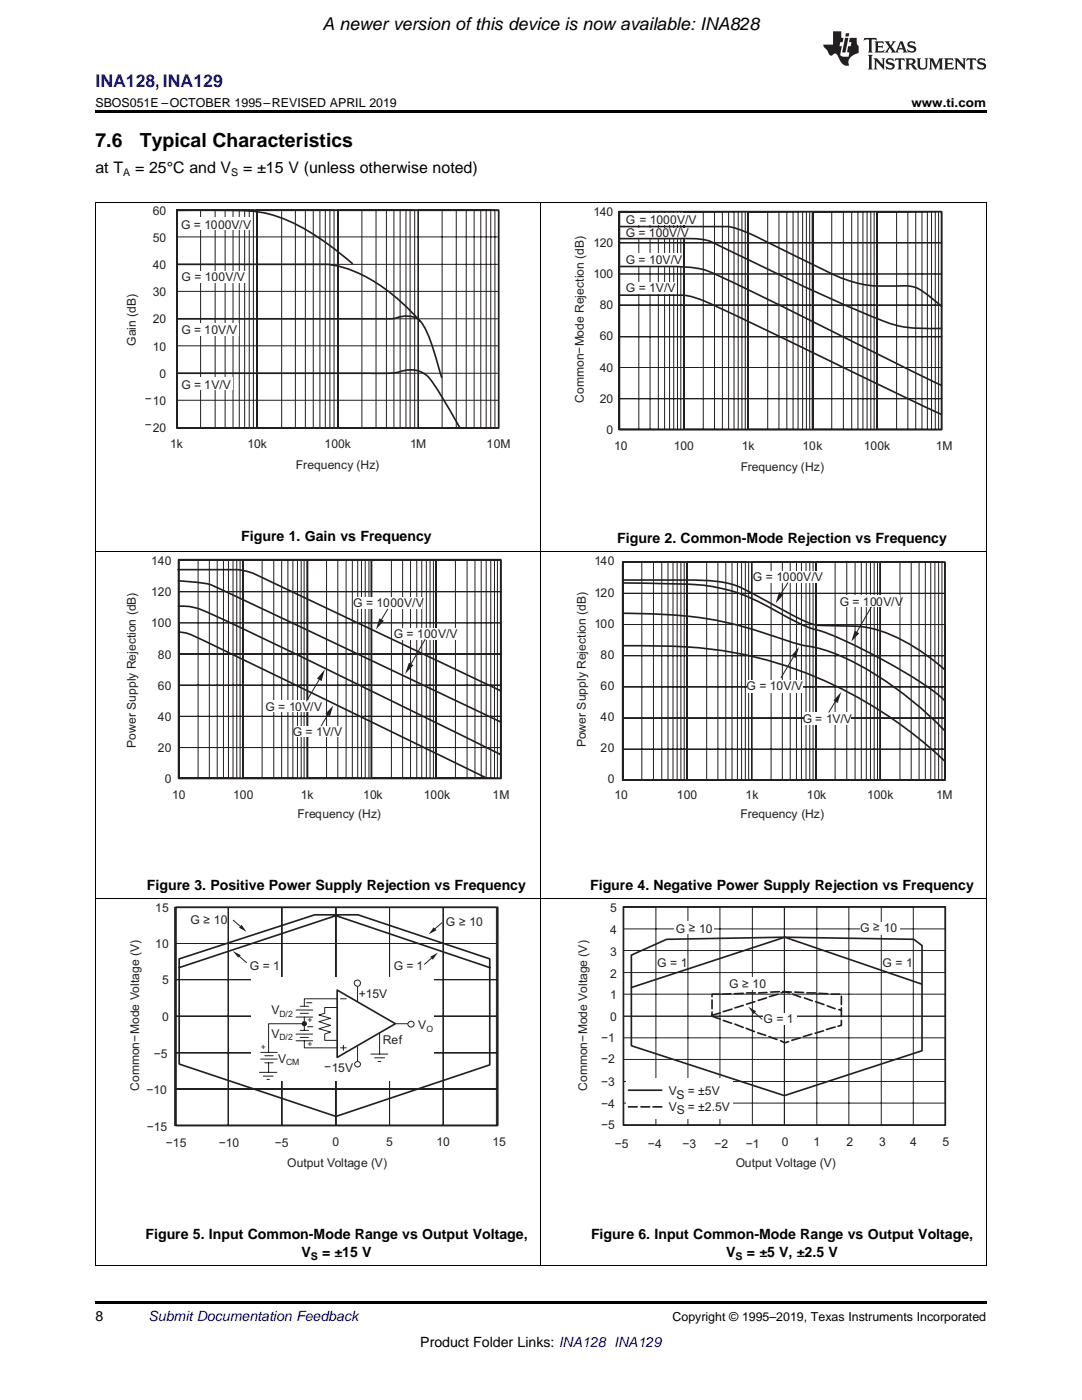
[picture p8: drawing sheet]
<svg xmlns="http://www.w3.org/2000/svg" width="216mm" height="279mm" viewBox="0 0 216 279" stroke-linecap="round" stroke-linejoin="round" font-family="sans-serif">
<path d="M19 259.7h177.8v.5h-177.8z" fill="#000"/>
<path d="M19.1 179.3v73.4M107.9 179.3v73.4M196.8 179.3v73.4M19 252.6h177.8" fill="none" stroke="#000" stroke-width=".2"/>
<path d="M35.1 181.1h64.2v43.5h-64.2z" fill="none" stroke="#231f20" stroke-width=".33"/>
<g fill="none" stroke="#231f20" stroke-width=".2">
<path d="M34.8 181.1h10.7v43.5h-10.7zM35.1 181.1h64.2v7.2h-64.2zM35.1 188.3h64.2v7.2h-64.2zM35.1 195.5h64.2v7.3h-64.2zM45.5 181.1h10.7v43.5h-10.7zM47.3 190.5l1.9 1.6M56.2 181.1h10.8v43.5h-10.8zM67 181.1h10.7v43.5h-10.7zM67 181.1v43.5M77.7 181.1h10.7v43.5h-10.7zM88.4 181.1h10.7v43.5h-10.7zM35.1 202.8h64.2v7.3h-64.2z"/>
<path d="M35.1 210.1h64.2v7.2h-64.2zM35.1 217.3h64.2v7.2h-64.2zM35.1 202.8h64.2"/>
</g>
<path d="M46.5 189.8l1.5 .8-.5 .5z" fill="#231f20"/>
<path d="M86.6 190.8l-1.9 1.6" fill="none" stroke="#231f20" stroke-width=".2"/>
<path d="M85.9 191l1.5-.9-1 1.4z" fill="#231f20"/>
<path d="M35.8 191.4l27-8.8h8.6l26.3 8.8v21.1l-30.7 10.3-31.2-10.4zM35.8 193.1l31.2-10.4 30.7 10.4" fill="none" stroke="#231f20" stroke-width=".33"/>
<path d="M88.2 184.1l-1.9 1.7" fill="none" stroke="#231f20" stroke-width=".2"/>
<path d="M86.5 185.1l.6 .5-1.6 .9z" fill="#231f20"/>
<path d="M46.5 183.7l1.9 1.6" fill="none" stroke="#231f20" stroke-width=".2"/>
<path d="M48.2 184.6l1 1.4-1.5-.9z" fill="#231f20"/>
<path d="M50.2 195.1h36.4v20.6h-36.4z" fill-rule="evenodd" fill="#fff"/>
<circle cx="60.7" cy="204.3" r=".42" fill="#231f20"/>
<g fill="none" stroke="#231f20" stroke-width=".2">
<path d="M67.3 199.3h-6.6v1.5M67.9 199.3h1.2M67.2 201.1h-2.4v1.1l-1.2 .4 2.4 .6-2.4 .7 2.4 .7-2.4 .7 2.4 .7-1.2 .4v1.2h2.4M67.9 209.1h1.2M68.5 208.6v1M74 210.4h3.4M74.7 211.1h2M75.4 211.9h.6M75.7 206.2v4.2M78.9 204.3h2.6"/>
<circle cx="60.7" cy="204.3" r=".42"/>
</g>
<path d="M67.3 197.6l11.6 6.7-11.6 6.7z" fill="none" stroke="#231f20" stroke-width=".33"/>
<circle cx="82" cy="204.4" r=".59" fill="#fff"/>
<g fill="none" stroke="#231f20" stroke-width=".2">
<path d="M51.8 214h3.5M52 210h3.3M52 211.4h3.3M52.5 214.8h2M52.8 210.7h1.7M52.8 212.1h1.7M53.3 215.4h.5M53.6 212.1v1.9M59.1 203h3.3M59.1 201.6h3.3M59.1 207.7h3.3M59.1 206.4h3.3"/>
<path d="M59.9 202.2h1.7M59.9 200.8h1.7M59.9 207h1.7M59.9 205.6h1.7M60.7 207.7v1.4h6.6M60.7 204.3h-7.1v5.7M60.7 203v2.6M71.3 208.8v3.1"/>
<circle cx="82" cy="204.4" r=".59"/>
</g>
<circle cx="71.4" cy="212.4" r=".57" fill="#fff"/>
<g fill="none" stroke="#231f20" stroke-width=".2">
<path d="M71.3 196.8v3"/>
<circle cx="71.4" cy="212.4" r=".57"/>
</g>
<circle cx="71.3" cy="196.2" r=".62" fill="#fff"/>
<g fill="none" stroke="#231f20" stroke-width=".2">
<path d="M124.4 181h64.2v43.5h-64.2zM124.4 181h6.5v43.5h-6.5zM124.4 181h64.2v4.4h-64.2zM124.4 189.7h64.2v4.4h-64.2zM124.4 198.4h64.2v4.4h-64.2zM137.3 181h6.4v43.5h-6.4zM150.1 181h6.4v43.5h-6.4zM163 181h6.4v43.5h-6.4zM175.8 181h6.4v43.5h-6.4zM124.4 207.1h64.2v4.3h-64.2zM124.4 215.8h64.2v4.3h-64.2z"/>
<circle cx="71.3" cy="196.2" r=".62"/>
</g>
<path d="M184 196.4l-27.4-9.4-30.6 10.1" fill="none" stroke="#231f20" stroke-width=".33"/>
<g fill="#fff">
<path d="M124.9 215.3h21.2v8h-21.2z" fill-rule="evenodd"/>
<path d="M134.6 183.9h7.8v2.6h-7.8z" fill-rule="evenodd"/>
<path d="M171.6 184h7.8v2.5h-7.8z" fill-rule="evenodd"/>
</g>
<path d="M156.5 181v43.5M124.4 202.8h64.2" fill="none" stroke="#231f20" stroke-width=".2"/>
<g fill="none" stroke="#231f20" stroke-width=".33">
<path d="M124.4 181h64.2v43.5h-64.2zM126 190.6l7-3.1 23.5-.5 25.8 .5 1.7 1.2v21l-27.5 9-30.5-10zM142.1 199.6v1.7M143.4 198.4h-1.3v.5M145.8 198.3l-1.7 .1M148.3 198.2l-1.7 .1M149 198.2h1.7M150.6 199.9l-1.6 .5M152.9 199.2l-1.6 .5M153 198.1l-1.6 .1M155.3 198.4l-1.8 .5M155.5 197.9l-1.7 .1"/>
<path d="M155.9 198.2l.7-.3 .9 .3M156.2 197.9l1.7 .1M158.2 198.4l1.6 .6M158.6 198l1.7 .1M160.5 199.2l1.6 .5M161 198.2h1.7M162.7 199.9l1.7 .6M163.4 198.2l1.7 .1M165.9 198.4h1.7M167.9 198.8v1.7M142.1 202v.8l1.6 .6M143.7 202.1l-1.6 .5"/>
<path d="M144.3 203.6l1.7 .6M146.1 201.4l-1.8 .5M146.6 204.4l1.7 .6M148.3 200.7l-1.7 .4M148.9 205.2l1.6 .7M151.2 206.1l1.6 .5M153.4 206.9l1.6 .6M155.8 207.7l.8 .4 .7-.2M159.7 207.1l-1.7 .5M162 206.4l-1.7 .5M164.3 205.7l-1.6 .5M165.1 200.7l1.5 .6"/>
<path d="M166.6 205l-1.7 .5M167.4 201.5l.5 .1M167.9 203.6v1l-.7 .2M167.9 201.1v1.8"/>
</g>
<path d="M145.3 194.9h7.7v2.6h-7.7z" fill-rule="evenodd" fill="#fff"/>
<path d="M150 201.6l2 1.8" fill="none" stroke="#231f20" stroke-width=".2"/>
<path d="M149.3 200.9l1.6 .9-.5 .6z" fill="#231f20"/>
<path d="M152.3 202.1h6.7v2.4h-6.7z" fill-rule="evenodd" fill="#fff"/>
<path d="M35.5 113.7h12a14.9 14.9 0 0 1 6 2.1l46.5 22.1M35.6 111.7h64.3v43.6h-64.3zM35.6 115.9h.2a26.2 26.2 0 0 1 6.8 1l57.4 27.2M35.6 121a12.5 12.5 0 0 1 7 1.7l20.5 9.8 36.8 18.1M35.6 126.1l1.7 .3 2.2 .9 57.7 28M125.4 217.6h6.6M125.4 220.9h1.7M127.9 220.9h1.7M130.3 220.9h1.7" fill="none" stroke="#231f20" stroke-width=".33"/>
<path d="M19.1 110v69.4M107.9 110v69.4M196.8 110v69.4M19 179.3h177.8" fill="none" stroke="#000" stroke-width=".2"/>
<g fill="none" stroke="#231f20" stroke-width=".2">
<path d="M35.6 111.7h12.9v43.6h-12.9zM35.6 111.7h12.3v43.6h-12.3zM35.6 111.7h11.6v43.6h-11.6zM35.6 111.7h10.9v43.6h-10.9zM35.6 111.7h10v43.6h-10zM35.6 111.7h9v43.6h-9zM35.6 111.7h7.7v43.6h-7.7zM35.6 111.7h6.2v43.6h-6.2zM35.6 111.7h3.9v43.6h-3.9zM35.7 118.1h64.3v6.2h-64.3zM35.7 111.9h64.3v6.2h-64.3zM48.4 111.7v43.6"/>
<path d="M48.5 111.7h12.8v43.6h-12.8zM48.5 111.7h12.2v43.6h-12.2zM48.5 111.7h11.6v43.6h-11.6zM48.5 111.7h10.9v43.6h-10.9zM48.5 111.7h9.9v43.6h-9.9zM48.5 111.7h8.9v43.6h-8.9zM48.5 111.7h7.7v43.6h-7.7zM48.5 111.7h6.1v43.6h-6.1zM48.5 111.7h3.8v43.6h-3.8zM61.3 111.7h12.8v43.6h-12.8zM61.3 111.7h12.3v43.6h-12.3zM61.3 111.7h11.6v43.6h-11.6z"/>
<path d="M61.3 111.7h10.8v43.6h-10.8zM61.3 111.7h10.1v43.6h-10.1zM61.3 111.7h9v43.6h-9zM61.3 111.7h7.8v43.6h-7.8zM61.3 111.7h6.1v43.6h-6.1zM61.3 111.7h3.9v43.6h-3.9zM61.4 111.7v43.6M74.1 111.7h13v43.6h-13zM74.1 111.7h12.4v43.6h-12.4zM74.1 111.7h11.7v43.6h-11.7zM74.1 111.7h11v43.6h-11zM74.1 111.7h10.1v43.6h-10.1z"/>
<path d="M74.1 111.7h9.1v43.6h-9.1zM74.1 111.7h7.8v43.6h-7.8zM74.1 111.7h6.2v43.6h-6.2zM74.1 111.7h4v43.6h-4zM74.2 111.7v43.6M87.1 111.7h12.8v43.6h-12.8zM87.1 111.7h12.2v43.6h-12.2zM87.1 111.7h11.6v43.6h-11.6zM87.1 111.7h10.8v43.6h-10.8zM87.1 111.7h9.9v43.6h-9.9zM87.1 111.7h8.9v43.6h-8.9zM87.1 111.7h7.7v43.6h-7.7z"/>
<path d="M87.1 111.7h6.1v43.6h-6.1zM87.1 111.7h3.8v43.6h-3.8zM87.1 111.7v43.6M35.7 136.7h64.3v6.3h-64.3zM35.7 130.5h64.3v6.2h-64.3zM35.7 124.3h64.3v6.2h-64.3zM35.7 149.2h64.3v6.2h-64.3zM35.7 143h64.3v6.2h-64.3z"/>
</g>
<g fill="#fff">
<path d="M79.2 125.4h11.8v2.2h-11.8z" fill-rule="evenodd"/>
<path d="M71 119.2h13.1v2.2h-13.1z" fill-rule="evenodd"/>
<path d="M58.8 144.9h9.1v2h-9.1z" fill-rule="evenodd"/>
<path d="M53.2 139.8h10.7v2.3h-10.7z" fill-rule="evenodd"/>
</g>
<path d="M75.7 123.4l.9 .5-1.6 1.7z" fill="#231f20"/>
<path d="M64.2 134.8l-3 5.1M77.4 121.6l-1.7 2.8" fill="none" stroke="#231f20" stroke-width=".2"/>
<path d="M64.8 133.6l-.6 2.3-.9-.5z" fill="#231f20"/>
<path d="M65.8 142l-1.7 2.9" fill="none" stroke="#231f20" stroke-width=".2"/>
<g fill="#231f20">
<path d="M66.5 140.8l-.7 2.2-.9-.5z"/>
<path d="M81.6 132.3l.9 .5-1.7 1.7z"/>
</g>
<g fill="none" stroke="#231f20" stroke-width=".2">
<path d="M124.3 112.2h12.8v43.5h-12.8zM124.3 112.2h12.2v43.5h-12.2zM124.3 112.2h11.6v43.5h-11.6zM124.3 112.2h10.8v43.5h-10.8zM124.3 112.2h10v43.5h-10zM124.3 112.2h9v43.5h-9zM124.3 112.2h7.7v43.5h-7.7zM124.3 112.2h6.1v43.5h-6.1zM124.3 112.2h3.8v43.5h-3.8zM124.3 118.4h64.3v6.2h-64.3zM124.3 112.2h64.3v6.2h-64.3zM137 112.2v43.5"/>
<path d="M137.1 112.2h12.9v43.5h-12.9zM137.1 112.2h12.3v43.5h-12.3zM137.1 112.2h11.6v43.5h-11.6zM137.1 112.2h10.9v43.5h-10.9zM137.1 112.2h10v43.5h-10zM137.1 112.2h9v43.5h-9zM137.1 112.2h7.7v43.5h-7.7zM137.1 112.2h6.1v43.5h-6.1zM137.1 112.2h3.9v43.5h-3.9zM150 112.2h12.8v43.5h-12.8zM150 112.2h12.2v43.5h-12.2zM150 112.2h11.6v43.5h-11.6z"/>
<path d="M150 112.2h10.8v43.5h-10.8zM150 112.2h9.9v43.5h-9.9zM150 112.2h8.9v43.5h-8.9zM150 112.2h7.7v43.5h-7.7zM150 112.2h6.1v43.5h-6.1zM150 112.2h3.9v43.5h-3.9zM150 112.2v43.5M162.8 112.2h12.9v43.5h-12.9zM162.8 112.2h12.3v43.5h-12.3zM162.8 112.2h11.6v43.5h-11.6zM162.8 112.2h10.9v43.5h-10.9zM162.8 112.2h10.1v43.5h-10.1z"/>
<path d="M162.8 112.2h9.1v43.5h-9.1zM162.8 112.2h7.8v43.5h-7.8zM162.8 112.2h6.2v43.5h-6.2zM162.8 112.2h3.8v43.5h-3.8zM162.9 112.2v43.5M175.6 112.2v43.5M175.7 112.2h12.8v43.5h-12.8zM175.7 112.2h12.3v43.5h-12.3zM175.7 112.2h11.6v43.5h-11.6zM175.7 112.2h10.8v43.5h-10.8zM175.7 112.2h10v43.5h-10zM175.7 112.2h8.9v43.5h-8.9z"/>
<path d="M175.7 112.2h7.7v43.5h-7.7zM175.7 112.2h6.1v43.5h-6.1zM175.7 112.2h3.9v43.5h-3.9zM84.8 127.6l-3.2 5.7M124.3 137.1h64.3v6.2h-64.3zM124.3 130.9h64.3v6.2h-64.3zM124.3 124.6h64.3v6.3h-64.3zM124.3 149.5h64.3v6.2h-64.3zM124.3 143.3h64.3v6.2h-64.3z"/>
</g>
<path d="M124.3 112.2h64.2v43.5h-64.2zM124.3 115.8h9.2a47.9 47.9 0 0 1 12.8 .9 112.7 112.7 0 0 1 11.5 5.9l1.1 .6a11.1 11.1 0 0 0 7.3 1.7 27.5 27.5 0 0 1 11.4 1.7 40.6 40.6 0 0 1 10.9 7.1M124.3 116.3h.2a168.6 168.6 0 0 1 17.4 .7 34.3 34.3 0 0 1 13 4.9 35.9 35.9 0 0 0 10.3 4.5 112.8 112.8 0 0 1 21.7 12l1.6 1.5M124.3 128.9h5.1a82.5 82.5 0 0 1 59.1 22.9M124.3 122.4h1.4a83.4 83.4 0 0 1 27.6 4.2 53.2 53.2 0 0 0 10.6 2.9 57.8 57.8 0 0 1 20.4 12.3l4.2 4.1" fill="none" stroke="#231f20" stroke-width=".33"/>
<g fill="#fff">
<path d="M168.1 118.9h11.5v2.3h-11.5z" fill-rule="evenodd"/>
<path d="M150.7 113.9h13v2.4h-13z" fill-rule="evenodd"/>
<path d="M160.5 142.2h9.3v2.4h-9.3z" fill-rule="evenodd"/>
</g>
<path d="M155.4 118.2l1 .5-1.6 1.7z" fill="#231f20"/>
<path d="M157.2 116.3l-1.8 2.9M167.1 139.2l-1.7 2.9" fill="none" stroke="#231f20" stroke-width=".2"/>
<g fill="#231f20">
<path d="M167.9 138.1l-.8 2.2-.8-.5z"/>
<path d="M170.5 125.9l.9 .5-1.5 1.6z"/>
</g>
<path d="M173.9 121.2l-3.4 5.7" fill="none" stroke="#231f20" stroke-width=".2"/>
<path d="M149.1 135.7h11.1v2.5h-11.1z" fill-rule="evenodd" fill="#fff"/>
<path d="M158.8 130.4l-2.9 4.9" fill="none" stroke="#231f20" stroke-width=".2"/>
<path d="M159.4 129.1l-.6 2.3-.9-.5z" fill="#231f20"/>
<path d="M19.1 40.4v69.7M107.9 40.4v69.7M196.8 40.4v69.7M19 110h177.8" fill="none" stroke="#000" stroke-width=".2"/>
<path d="M123.6 42.2h64.3v43.5h-64.3z" fill="none" stroke="#231f20" stroke-width=".33"/>
<g fill="none" stroke="#231f20" stroke-width=".2">
<path d="M123.6 42.2h12.8v43.5h-12.8zM123.6 42.2h12.2v43.5h-12.2zM123.6 42.2h11.6v43.5h-11.6zM123.6 42.2h10.8v43.5h-10.8zM123.6 42.2h10v43.5h-10zM123.6 42.2h9v43.5h-9zM123.6 42.2h7.8v43.5h-7.8zM123.6 42.2h6.1v43.5h-6.1zM123.6 42.2h3.9v43.5h-3.9zM123.7 54.7h64.2v6.2h-64.2zM123.7 48.5h64.2v6.2h-64.2zM123.7 42.2h64.2v6.3h-64.2z"/>
<path d="M136.4 42.2h12.9v43.5h-12.9zM136.4 42.2h12.3v43.5h-12.3zM136.4 42.2h11.6v43.5h-11.6zM136.4 42.2h10.9v43.5h-10.9zM136.4 42.2h10.1v43.5h-10.1zM136.4 42.2h9v43.5h-9zM136.4 42.2h7.7v43.5h-7.7zM136.4 42.2h6.2v43.5h-6.2zM136.4 42.2h3.9v43.5h-3.9zM136.4 42.2v43.5M149.3 42.2h12.8v43.5h-12.8zM149.3 42.2h12.3v43.5h-12.3z"/>
<path d="M149.3 42.2h11.6v43.5h-11.6zM149.3 42.2h10.9v43.5h-10.9zM149.3 42.2h9.9v43.5h-9.9zM149.3 42.2h8.9v43.5h-8.9zM149.3 42.2h7.7v43.5h-7.7zM149.3 42.2h6.1v43.5h-6.1zM149.3 42.2h3.9v43.5h-3.9zM149.3 42.2v43.5M162.1 42.2v43.5M162.1 42.2h12.9v43.5h-12.9zM162.1 42.2h12.3v43.5h-12.3zM162.1 42.2h11.7v43.5h-11.7z"/>
<path d="M162.1 42.2h10.9v43.5h-10.9zM162.1 42.2h10.1v43.5h-10.1zM162.1 42.2h9.1v43.5h-9.1zM162.1 42.2h7.8v43.5h-7.8zM162.1 42.2h6.2v43.5h-6.2zM162.1 42.2h3.9v43.5h-3.9zM174.9 42.2v43.5M175 42.2h12.9v43.5h-12.9zM175 42.2h12.3v43.5h-12.3zM175 42.2h11.6v43.5h-11.6zM175 42.2h10.9v43.5h-10.9zM175 42.2h10v43.5h-10z"/>
<path d="M175 42.2h9v43.5h-9zM175 42.2h7.7v43.5h-7.7zM175 42.2h6.1v43.5h-6.1zM175 42.2h3.9v43.5h-3.9zM123.7 79.6h64.2v6.2h-64.2zM123.7 73.3h64.2v6.3h-64.2zM123.7 67.2h64.2v6.1h-64.2zM123.7 60.9h64.2v6.3h-64.2z"/>
</g>
<g fill="#fff">
<path d="M124.6 50.5h11.6v2.4h-11.6z" fill-rule="evenodd"/>
<path d="M124.6 45.5h13v1.9h-13z" fill-rule="evenodd"/>
<path d="M124.9 56.3h10v2.4h-10z" fill-rule="evenodd"/>
<path d="M124.6 42.6h13.3v2.3h-13.3z" fill-rule="evenodd"/>
</g>
<path d="M35.3 42h64.2v43.4h-64.2zM35.3 52.8h29.9a20.3 20.3 0 0 1 9.4 3.4 39.6 39.6 0 0 1 9.2 7.9M35.4 42a189.1 189.1 0 0 1 15.7 .2 30.3 30.3 0 0 1 14 6.3l5.2 4.1M123.6 45.2h20.1a10.3 10.3 0 0 1 5.8 1.4l2.3 1.1a241.7 241.7 0 0 0 17.1 8.1 24 24 0 0 0 10.4 1.3 7.1 7.1 0 0 1 5.8 1.8l2.8 2.2M123.6 53.2h10.8a20.1 20.1 0 0 1 10.1 2.3l43.4 21.4M123.7 58.9h8.1a25.3 25.3 0 0 1 6.4 .4 45.9 45.9 0 0 1 8.1 3.4l41.6 20M123.7 47.6h11.9a19.1 19.1 0 0 1 6.2 .6 573.5 573.5 0 0 0 34.6 15.9 22.5 22.5 0 0 0 9.8 1.5l1.7-.1M35.3 63.6h37.3a33.4 33.4 0 0 0 6.3-.1 5.1 5.1 0 0 1 4.7 .3 17.2 17.2 0 0 1 3.1 6.7l1.4 4.8M35.3 74.5h38.7a20.8 20.8 0 0 0 6.7-.6 5.3 5.3 0 0 1 6 3l5 8.4" fill="none" stroke="#231f20" stroke-width=".33"/>
<g fill="none" stroke="#231f20" stroke-width=".2">
<path d="M35.3 41.9h16v43.5h-16zM35.3 41.9h4.7v43.5h-4.7zM35.3 41.9h7.6v43.5h-7.6zM35.3 41.9h9.6v43.5h-9.6zM35.3 41.9h11.2v43.5h-11.2zM35.3 41.9h12.4v43.5h-12.4zM35.3 41.9h13.5v43.5h-13.5zM35.3 41.9h14.4v43.5h-14.4zM35.3 41.9h15.3v43.5h-15.3zM35.3 47.3h64.2M35.3 52.8h64.2M35.3 58.1h64.2"/>
<path d="M51.3 41.9h16.1v43.5h-16.1zM51.3 41.9h4.9v43.5h-4.9zM51.3 41.9h7.6v43.5h-7.6zM51.3 41.9h9.6v43.5h-9.6zM51.3 41.9h11.2v43.5h-11.2zM51.3 41.9h12.5v43.5h-12.5zM51.3 41.9h13.6v43.5h-13.6zM51.3 41.9h14.5v43.5h-14.5zM51.3 41.9h15.4v43.5h-15.4zM67.4 41.9h16.1v43.5h-16.1zM67.4 41.9h4.8v43.5h-4.8zM67.4 41.9h7.6v43.5h-7.6z"/>
<path d="M67.4 41.9h9.7v43.5h-9.7zM67.4 41.9h11.2v43.5h-11.2zM67.4 41.9h12.4v43.5h-12.4zM67.4 41.9h13.6v43.5h-13.6zM67.4 41.9h14.4v43.5h-14.4zM67.4 41.9h15.3v43.5h-15.3zM83.5 41.9h16v43.5h-16zM83.5 41.9h4.7v43.5h-4.7zM83.5 41.9h7.5v43.5h-7.5zM83.5 41.9h9.5v43.5h-9.5zM83.5 41.9h11.1v43.5h-11.1zM83.5 41.9h12.4v43.5h-12.4z"/>
<path d="M83.5 41.9h13.5v43.5h-13.5zM83.5 41.9h14.4v43.5h-14.4zM83.5 41.9h15.3v43.5h-15.3zM35.3 63.6h64.2M35.3 69h64.2M35.3 74.5h64.2M35.3 79.9h64.2"/>
</g>
<g fill="#fff">
<path d="M36 43.5h14.2v2.4h-14.2z" fill-rule="evenodd"/>
<path d="M36.2 54.2h12.9v2.2h-12.9z" fill-rule="evenodd"/>
<path d="M36 64.6h11.6v2.4h-11.6z" fill-rule="evenodd"/>
<path d="M36 75.4h10.5v2.4h-10.5z" fill-rule="evenodd"/>
</g>
<path d="M19 40.4h177.8" fill="none" stroke="#000" stroke-width=".2"/>
<path d="M19 22h177.8v.5h-177.8z" fill="#000"/>
<g fill="#231f20">
<path d="M172.5 7.6l-.1 .5 .4-.2h.6v.1v2.1l-.2 .4h.9l-.2-.4v-2.1l.1-.1h.5l.5 .2-.2-.5zM174.5 8.3l.2 .3v1.5l-.2 .4h1.8l.2-.6a1.04 1.04 0 0 1-1.3 .2v-.7h.6l.3 .2v-.6l-.3 .2h-.6v-.6l.8-.1 .4 .3-.2-.5zM176.5 8.3l.9 1.1-.9 1.1h.8l-.2-.2 .4-.7 .5 .7-.2 .2h1.5l-.2-.2 .2-.4h.9l.1 .4-.2 .2h1l-.3-.3-.7-1.9h-.5l-.9 2-.8-1 .9-1h-.8l.1 .3-.4 .5-.3-.6 .1-.2zM179.7 8.6l.4 1h-.7zM181.3 8.4a.63 .63 0 0 0-.2 .7 .63 .63 0 0 0 .6 .4l.6 .2 .1 .2a.75 .75 0 0 1-.7 .4 .75 .75 0 0 1-.6-.5l.1 .7 .1-.1a1.11 1.11 0 0 0 1.5-.6 1.13 1.13 0 0 0-1.2-.8l-.1-.4a1.04 1.04 0 0 1 1.2 .2l-.2-.5-.2 .1-.4-.2zM173.2 10.9l.2 .4v2.2l-.2 .4h1l-.3-.4v-2.2l.3-.4zM174.3 11.6l.3 .4v1.5l-.3 .4h.8l-.2-.4v-1.3l1.5 1.7v-1.9l.2-.4h-.7l.2 .4v.9l-1.1-1.3zM177 11.8a.62 .62 0 0 0-.2 .7 .62 .62 0 0 0 .6 .4l.6 .1 .1 .3a.76 .76 0 0 1-.7 .3 .76 .76 0 0 1-.7-.4l.2 .7 .1-.1a1.11 1.11 0 0 0 1.5-.6 1.13 1.13 0 0 0-1.2-.8l-.1-.4a1.04 1.04 0 0 1 1.2 .2l-.2-.6-.2 .1-.5-.1zM178.7 11.6l-.2 .6a.61 .61 0 0 1 .8-.3v1.6l-.2 .4h.9l-.2-.4v-1.6a.63 .63 0 0 1 .7 .3l-.1-.6zM180.6 11.6l.3 .4v1.5l-.3 .4h1l-.2-.2-.1-.8 .6 .2a.76 .76 0 0 0 1.2 .7l-1-1a.58 .58 0 0 0 .6-.5 .58 .58 0 0 0-.5-.6zM181.4 11.9h.1a.45 .45 0 0 1 .5 .1 .45 .45 0 0 1 .1 .5l-.8 .2zM182.9 11.6l.2 .2a2.17 2.17 0 0 0 .3 1.9 .99 .99 0 0 0 1.6-.6v-1.1l.2-.4h-.7l.2 .2a1.92 1.92 0 0 1-.2 1.8 .6 .6 0 0 1-.9-.5v-1.1l.2-.4zM185.4 11.6l.2 .4v1.5l-.2 .4h.7l-.2-.4v-1.4l.8 1.8 .8-1.8v1.4l-.2 .4h.9l-.2-.4v-1.5l.2-.4h-.8l-.6 1.5-.6-1.5zM188.4 11.6l.2 .4v1.5l-.2 .4h1.8l.1-.6a1.04 1.04 0 0 1-1.2 .1v-.6h.5l.4 .2v-.6l-.4 .2h-.5v-.7h.8l.3 .3-.1-.6zM190.5 11.6l.2 .4v1.5l-.2 .4h.7l-.2-.4v-1.3l1.5 1.7v-1.9l.2-.4h-.7l.2 .4v.9l-1.1-1.3zM192.9 11.6l-.1 .6a.61 .61 0 0 1 .7-.3l.1 1.6-.3 .4h1l-.3-.4 .1-1.6a.63 .63 0 0 1 .7 .3l-.1-.6zM195.2 11.8a.62 .62 0 0 0-.2 .7 .62 .62 0 0 0 .6 .4l.6 .1 .1 .3a.76 .76 0 0 1-.7 .3 .76 .76 0 0 1-.6-.4l.1 .7 .1-.1a1.11 1.11 0 0 0 1.6-.6 1.13 1.13 0 0 0-1.3-.8l-.1-.4a1.04 1.04 0 0 1 1.2 .2l-.1-.6-.2 .1-.5-.1z"/>
<path d="M166.2 6.3v2.6h-1.9v.4l.8 .9a.91 .91 0 0 0 1 .8 .56 .56 0 0 1 .5-.3 .56 .56 0 0 1 .5 .3l.4 .8a1.53 1.53 0 0 0 1.9 1.2 1.54 1.54 0 0 1 1-2.1l.9-.3v-1.4a1.52 1.52 0 0 1-.4-1.6h-1.3l-.2 .8h.5l-.2 .8h-.5l-.1 1v.2l.4 .1-.2 .8a1.93 1.93 0 0 1-1.6-.3l.3-1.8h-.5l.2-.8h.4l.2-.8h-.4v-1.3zM168.6 7.6l-.6 2.9h.7l.6-2.9zM168.8 6.6l-.1 .7h.6l.2-.7z"/>
</g>
<g font-size="3.9">
<text x="19" y="29.3">7.6</text>
<text x="27.9" y="29.3">Typical Characteristics</text>
</g>
<text font-size="3.5" x="64.3" y="6">A newer version ofthis device is now available: INA828</text>
<text font-size="3.5" fill="#00f" x="19" y="17.3">INA128, INA129</text>
<g font-size="3.2">
<text x="19" y="34.4">at T</text>
<text x="27" y="34.4">= 25°C and V</text>
<text x="48.5" y="34.4">= ±15 V (unless otherwise noted)</text>
</g>
<g font-size="2.8">
<text x="48.2" y="107.9">Figure 1. Gain vs Frequency</text>
<text x="123.2" y="108.3">Figure 2. Common-Mode Rejection vs Frequency</text>
<text x="29.3" y="177.6">Figure 3. Positive Power Supply Rejection vs Frequency</text>
<text x="117.8" y="177.6">Figure 4. Negative Power Supply Rejection vs Frequency</text>
<text x="29" y="247.2">Figure 5. Input Common-Mode Range vs Output Voltage,</text>
<text x="60.1" y="250.9">V</text>
<text x="64.3" y="250.9">= ±15 V</text>
<text x="117.9" y="247.2">Figure 6. Input Common-Mode Range vs Output Voltage,</text>
<text x="144.9" y="250.9">V</text>
<text x="149" y="250.9">= ±5 V, ±2.5 V</text>
<text x="19" y="263.6">8</text>
<text x="83.9" y="268.9">Product Folder Links: INA128 INA129</text>
</g>
<text font-size="2.8" fill="#0000c8" x="29.6" y="263.6">Submit Documentation Feedback</text>
<g font-size="2.5">
<text x="19" y="21.4">SBOS051E –OCTOBER 1995–REVISED APRIL 2019</text>
<text x="181.9" y="21.4">www.ti.com</text>
<text x="134.2" y="263.6">Copyright © 1995–2019, Texas Instruments Incorporated</text>
</g>
<g font-size="2.4" fill="#231f20">
<text x="30.5" y="43">60</text>
<text x="36.1" y="45.7">G = 1000V/V</text>
<text x="118.4" y="43.1">140</text>
<text x="124.9" y="47.3">G = 100V/V</text>
<text x="124.9" y="44.6">G = 1000V/V</text>
<text x="30.5" y="48.4">50</text>
<text x="30.5" y="53.8">40</text>
<text x="118.4" y="49.3">120</text>
<text x="124.9" y="52.7">G = 10V/V</text>
<text x="30.5" y="59.1">30</text>
<text x="36.2" y="56.2">G = 100V/V</text>
<text x="118.4" y="55.5">100</text>
<text x="124.9" y="58.3">G = 1V/V</text>
<text x="30.5" y="64.5">20</text>
<text x="119.7" y="61.7">80</text>
<text x="27.1" y="69" transform="rotate(-90 27.1 69)">Gain (dB)</text>
<text x="30.5" y="70">10</text>
<text x="36.2" y="66.7">G = 10V/V</text>
<text x="119.7" y="67.9">60</text>
<text x="31.8" y="75.4">0</text>
<text x="36.2" y="77.6">G = 1V/V</text>
<text x="119.7" y="74.2">40</text>
<text x="28.9" y="80.5">−10</text>
<text x="116.5" y="80.4" transform="rotate(-90 116.5 80.4)">Common−Mode Rejection (dB)</text>
<text x="119.7" y="80.4">20</text>
<text x="28.9" y="85.6">−</text>
<text x="30.5" y="86.3">20</text>
<text x="34" y="89.5">1k</text>
<text x="49.4" y="89.5">10k</text>
<text x="64.7" y="89.5">100k</text>
<text x="81.8" y="89.5">1M</text>
<text x="97.1" y="89.5">10M</text>
<text x="121" y="86.6">0</text>
<text x="122.6" y="89.9">10</text>
<text x="134.5" y="89.9">100</text>
<text x="148" y="89.9">1k</text>
<text x="160.2" y="89.9">10k</text>
<text x="172.4" y="89.8">100k</text>
<text x="186.7" y="89.9">1M</text>
<text x="59" y="93.7">Frequency (Hz)</text>
<text x="147.8" y="94">Frequency (Hz)</text>
<text x="30.2" y="112.8">140</text>
<text x="118.6" y="112.9">140</text>
<text x="30.2" y="119">120</text>
<text x="118.6" y="119.1">120</text>
<text x="150.2" y="116">G = 1000V/V</text>
<text x="30.2" y="125.2">100</text>
<text x="70.5" y="121.2">G = 1000V/V</text>
<text x="118.6" y="125.3">100</text>
<text x="167.6" y="121">G = 100V/V</text>
<text x="31.5" y="131.4">80</text>
<text x="78.6" y="127.4">G = 100V/V</text>
<text x="119.9" y="131.5">80</text>
<text x="31.5" y="137.7">60</text>
<text x="119.9" y="137.7">60</text>
<text x="149" y="137.7">G = 10V/V</text>
<text x="31.5" y="143.9">40</text>
<text x="53" y="141.8">G = 10V/V</text>
<text x="119.9" y="143.9">40</text>
<text x="27.1" y="149.2" transform="rotate(-90 27.1 149.2)">Power Supply Rejection (dB)</text>
<text x="58.4" y="146.9">G = 1V/V</text>
<text x="116.9" y="149.1" transform="rotate(-90 116.9 149.1)">Power Supply Rejection (dB)</text>
<text x="160.2" y="144.2">G = 1V/V</text>
<text x="31.5" y="150.1">20</text>
<text x="119.9" y="150.1">20</text>
<text x="32.9" y="156.3">0</text>
<text x="34.4" y="159.5">10</text>
<text x="46.5" y="159.5">100</text>
<text x="60" y="159.5">1k</text>
<text x="72.5" y="159.5">10k</text>
<text x="84.6" y="159.5">100k</text>
<text x="98.3" y="159.5">1M</text>
<text x="121.3" y="156.3">0</text>
<text x="122.6" y="159.5">10</text>
<text x="135" y="159.5">100</text>
<text x="148.7" y="159.5">1k</text>
<text x="161" y="159.5">10k</text>
<text x="173" y="159.5">100k</text>
<text x="186.8" y="159.5">1M</text>
<text x="59.4" y="163.3">Frequency (Hz)</text>
<text x="147.7" y="163.3">Frequency (Hz)</text>
<text x="30.9" y="181.9">15</text>
<text x="38" y="184.5">G ≥ 10</text>
<text x="88.9" y="184.9">G ≥ 10</text>
<text x="121.8" y="182">5</text>
<text x="171.6" y="186">G ≥</text>
<text x="176.3" y="186">10</text>
<text x="30.9" y="189.2">10</text>
<text x="121.8" y="186.4">4</text>
<text x="121.8" y="190.7">3</text>
<text x="134.9" y="186.1">G</text>
<text x="137.4" y="186">≥ 10</text>
<text x="32.4" y="196.4">5</text>
<text x="49.9" y="193.5">G = 1</text>
<text x="78.6" y="193.5">G = 1</text>
<text x="121.8" y="195.1">2</text>
<text x="131.1" y="192.9">G = 1</text>
<text x="145.5" y="197.2">G ≥ 10</text>
<text x="176.1" y="193">G = 1</text>
<text x="32.4" y="203.7">0</text>
<text x="54.2" y="202.4">V</text>
<text x="61.1" y="200.9">−</text>
<text x="71.6" y="199.1">+15V</text>
<text x="121.8" y="199.4">1</text>
<text x="121.8" y="203.8">0</text>
<text x="54.2" y="207.1">V</text>
<text x="61.2" y="205.8">−</text>
<text x="76.4" y="208.4">Ref</text>
<text x="83.5" y="205.4">V</text>
<text x="119.9" y="208">−1</text>
<text x="152.4" y="204.1">G = 1</text>
<text x="30.7" y="211.1">−5</text>
<text x="55.5" y="212.1">V</text>
<text x="64.7" y="213.8">−15V</text>
<text x="119.9" y="212.2">−2</text>
<text x="27.8" y="217.7" transform="rotate(-90 27.8 217.7)">Common−Mode Voltage (V)</text>
<text x="29.2" y="218.3">−10</text>
<text x="117.2" y="217.7" transform="rotate(-90 117.2 217.7)">Common−Mode Voltage (V)</text>
<text x="119.9" y="216.8">−3</text>
<text x="119.9" y="221.1">−4</text>
<text x="133.4" y="218.6">V</text>
<text x="133.4" y="221.6">V</text>
<text x="135" y="219.2">S</text>
<text x="137.3" y="218.6">= ±5V</text>
<text x="137.3" y="221.6">= ±2.5V</text>
<text x="29.3" y="225.6">−15</text>
<text x="119.9" y="225.3">−5</text>
<text x="135" y="222.3">S</text>
<text x="33.1" y="228.9">−15</text>
<text x="43.6" y="228.9">−10</text>
<text x="54.8" y="228.9">−5</text>
<text x="57.3" y="232.9">Output Voltage (V)</text>
<text x="66.4" y="228.8">0</text>
<text x="77.1" y="228.8">5</text>
<text x="87.1" y="228.8">10</text>
<text x="98.3" y="228.8">15</text>
<text x="122.7" y="229">−5</text>
<text x="129.3" y="229">−4</text>
<text x="136.2" y="229">−3</text>
<text x="142.6" y="229">−2</text>
<text x="146.8" y="232.9">Output Voltage (V)</text>
<text x="148.8" y="229">−1</text>
<text x="156" y="228.8">0</text>
<text x="162.3" y="228.8">1</text>
<text x="168.9" y="228.8">2</text>
<text x="175.4" y="228.8">3</text>
<text x="181.6" y="228.8">4</text>
<text x="188" y="228.8">5</text>
</g>
<g font-size="2.1">
<text x="24.6" y="35.1">A</text>
<text x="46.1" y="35.1">S</text>
<text x="62" y="251.5">S</text>
<text x="146.8" y="251.5">S</text>
</g>
<g font-size="1.7" fill="#231f20">
<text x="55.7" y="202.9">D/2</text>
<text x="52" y="209.5">+</text>
<text x="55.7" y="207.6">D/2</text>
<text x="61.4" y="204.1">+</text>
<text x="61.4" y="208.9">+</text>
<text x="85.1" y="205.9">O</text>
<text x="57.1" y="212.6">CM</text>
</g>
</svg>
